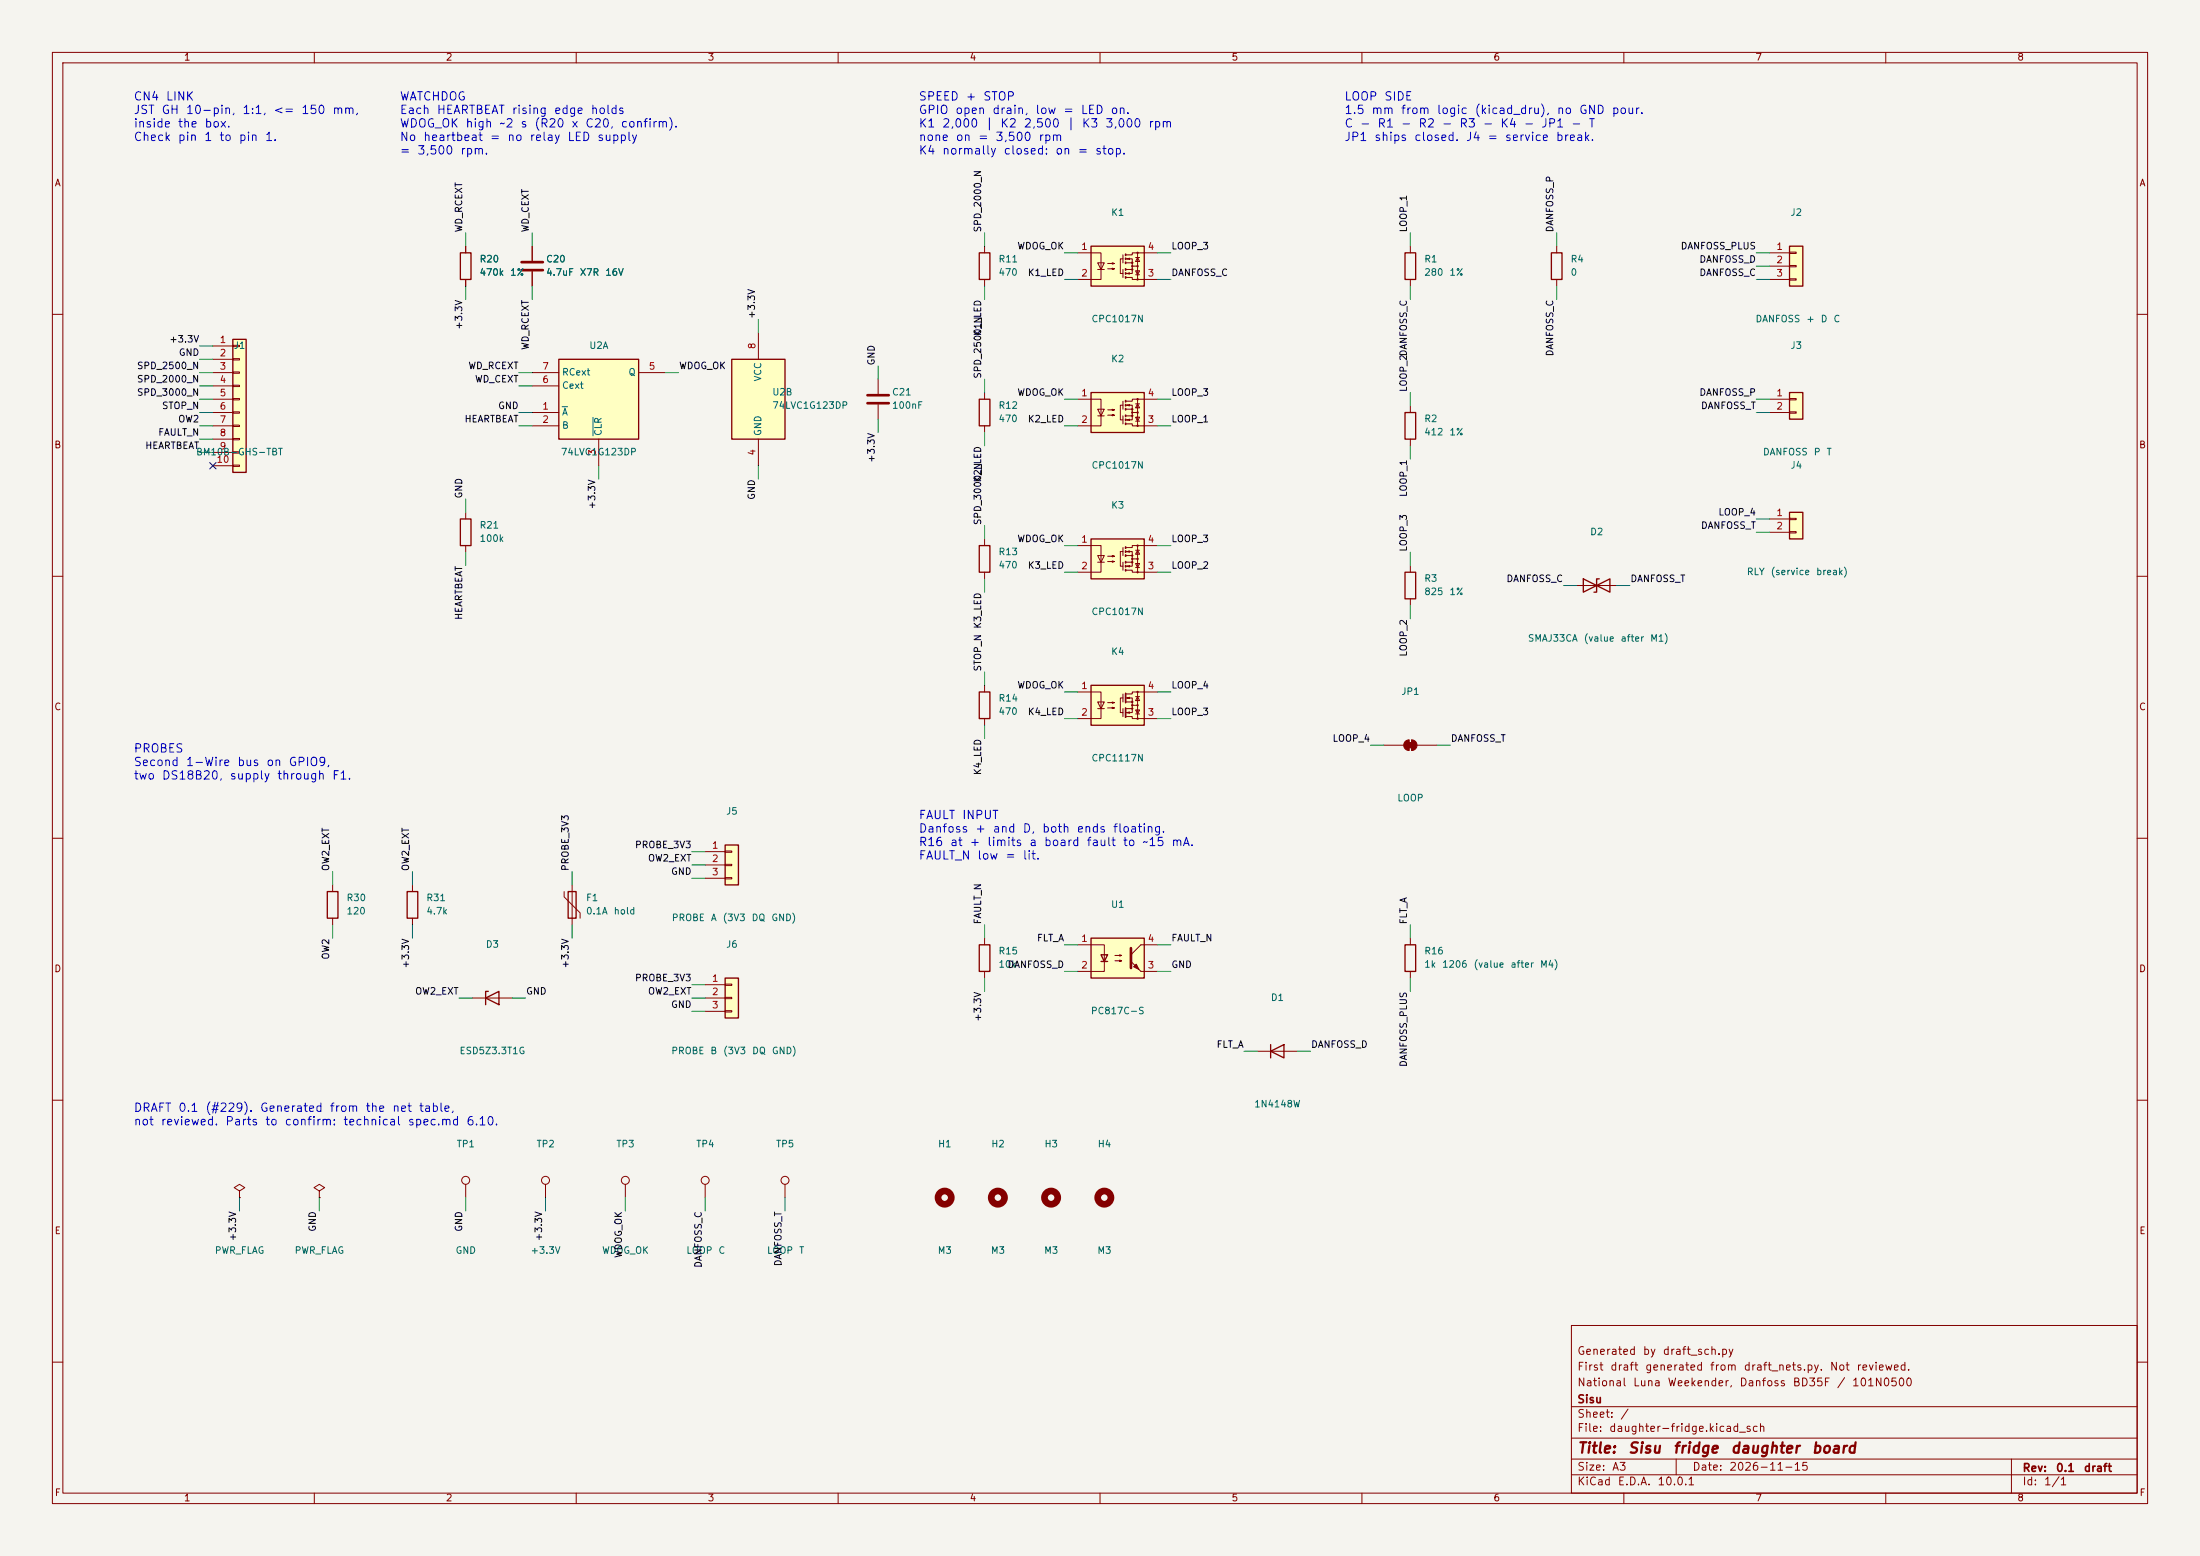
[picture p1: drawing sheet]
<svg xmlns="http://www.w3.org/2000/svg" width="420mm" height="297mm" viewBox="0 0 420 297" stroke-linecap="round" stroke-linejoin="round" font-family="sans-serif">
<path d="M0 0h420v297h-420z" fill="#f5f4ef" stroke="#f5f4ef" stroke-width=".19"/>
<g fill="none" stroke="#840000" stroke-width=".19">
<path d="M10 10h400v277h-400zM12 12h396v273h-396zM60 10v2M110 10v2M160 10v2M210 10v2M260 10v2M310 10v2M360 10v2M10 60h2M408 60h2M10 110h2"/>
<path d="M408 110h2M188 130.8v1.3M188 137.2v1.2M10 160h2M408 160h2M10 210h2M408 210h2M300 253h108v32h-108zM10 260h2M300 278.5h108M300 274.5h108M300 268.5h108"/>
<path d="M320 278.5v3M384 278.5v6.5M408 260h2M60 285v2M110 285v2M160 285v2M210 285v2M260 285v2M300 281.5h108M310 285v2M360 285v2"/>
</g>
<path d="M186.9 132.1h2.1v5.1h-2.1z" fill="none" stroke="#840000" stroke-width=".25"/>
<path d="M341.6 97.8h2.6v5.1h-2.6z" fill="#ffffc2"/>
<path d="M341.6 97.8h2.6v5.1h-2.6z" fill="none" stroke="#840000" stroke-width=".25"/>
<g fill="none" stroke="#840000" stroke-width=".19">
<path d="M337.8 99.1h3.8M341.6 98.9h1.3v.3h-1.3zM337.8 101.6h3.8M341.6 101.5h1.3v.2h-1.3zM149.9 226.1v2.5"/>
<circle cx="149.9" cy="225.3" r=".76"/>
</g>
<path d="M138.4 161.3h2.6v7.6h-2.6z" fill="#ffffc2"/>
<path d="M186.9 48.3h2.1v5h-2.1zM138.4 161.3h2.6v7.6h-2.6z" fill="none" stroke="#840000" stroke-width=".25"/>
<g fill="none" stroke="#840000" stroke-width=".19">
<path d="M188 47v1.3M188 53.3v1.3M134.6 162.6h3.8M134.6 165.1h3.8M134.6 167.6h3.8M138.4 162.4h1.3v.3h-1.3zM138.4 165h1.3v.2h-1.3zM138.4 167.5h1.3v.3h-1.3zM134.6 226.1v2.5"/>
<circle cx="134.6" cy="225.3" r=".76"/>
</g>
<path d="M138.4 186.7h2.6v7.6h-2.6z" fill="#ffffc2"/>
<path d="M186.9 76.2h2.1v5.1h-2.1zM62.5 170.2h2v5.1h-2zM77.7 170.2h2.1v5.1h-2.1zM108.5 170.2h1.5v5.1h-1.5zM92.7 190.5l2.5-1.3v2.6zM93.2 189.2h-.5v2.6M138.4 186.7h2.6v7.6h-2.6z" fill="none" stroke="#840000" stroke-width=".25"/>
<g fill="none" stroke="#840000" stroke-width=".19">
<path d="M167.6 72.4v2.8M167.6 77.2v2.8M188 74.9v1.3M188 81.3v1.3M63.5 168.9v1.3M63.5 175.3v1.2M78.7 168.9v1.3M78.7 175.3v1.2M107.7 170.2v1l3 3v1.1M109.2 168.9v7.6M90.2 190.5h7.6M134.6 188h3.8"/>
<path d="M134.6 190.5h3.8M134.6 193h3.8M138.4 187.8h1.3v.3h-1.3zM138.4 190.4h1.3v.2h-1.3zM138.4 192.9h1.3v.3h-1.3zM45.7 227.3l1-.6-1-.6-1 .6 1 .6v1.3M45.7 228.6h.1M61 227.3l1-.6-1-.6-1.1 .6 1.1 .6v1.3M61 228.6h.1M88.9 226.1v2.5M104.1 226.1v2.5M119.4 226.1v2.5"/>
<circle cx="88.9" cy="225.3" r=".76"/>
<circle cx="104.1" cy="225.3" r=".76"/>
<circle cx="119.4" cy="225.3" r=".76"/>
</g>
<g fill="none" stroke="#840000" stroke-width="1.3">
<circle cx="180.3" cy="228.6" r="1.27"/>
<circle cx="190.5" cy="228.6" r="1.27"/>
<circle cx="200.7" cy="228.6" r="1.27"/>
<circle cx="210.8" cy="228.6" r="1.27"/>
</g>
<path d="M165.6 75.4h4.1M165.6 77h4.1" fill="none" stroke="#840000" stroke-width=".51"/>
<path d="M139.7 68.6h10.2v15.2h-10.2z" fill="#ffffc2"/>
<path d="M87.9 48.3h2v5h-2zM139.7 68.6h10.2v15.2h-10.2z" fill="none" stroke="#840000" stroke-width=".25"/>
<path d="M88.9 47v1.3M88.9 53.3v1.3M101.6 47v2.8M101.6 51.8v2.8M144.8 63.5v5.1M144.8 83.8v5.1" fill="none" stroke="#840000" stroke-width=".19"/>
<path d="M99.6 50h4M99.6 51.6h4" fill="none" stroke="#840000" stroke-width=".51"/>
<path d="M106.7 68.6h15.2v15.2h-15.2z" fill="#ffffc2"/>
<path d="M106.7 68.6h15.2v15.2h-15.2zM87.9 99.1h2v5h-2z" fill="none" stroke="#840000" stroke-width=".25"/>
<path d="M101.6 78.7h5.1M101.6 71.1h5.1M101.6 73.7h5.1M121.9 71.1h5.1M88.9 97.8v1.3M101.6 81.3h5.1M114.3 83.8v5.1M88.9 104.1v1.3" fill="none" stroke="#840000" stroke-width=".19"/>
<path d="M107.3 77.6h1.1M113.2 79.7v3.5" fill="none" stroke="#006464" stroke-width=".19"/>
<path d="M44.4 64.8h2.6v25.4h-2.6z" fill="#ffffc2"/>
<path d="M44.4 64.8h2.6v25.4h-2.6z" fill="none" stroke="#840000" stroke-width=".25"/>
<g fill="none" stroke="#840000" stroke-width=".19">
<path d="M40.6 66h3.8M40.6 68.6h3.8M40.6 71.1h3.8M40.6 73.7h3.8M40.6 76.2h3.8M40.6 78.7h3.8M44.4 65.9h1.3v.3h-1.3zM44.4 68.5h1.3v.2h-1.3zM44.4 71h1.3v.2h-1.3zM44.4 73.5h1.3v.3h-1.3zM44.4 76.1h1.3v.2h-1.3zM44.4 78.6h1.3v.3h-1.3z"/>
<path d="M40.6 81.3h3.8M40.6 83.8h3.8M40.6 86.4h3.8M40.6 88.9h3.8M44.4 81.2h1.3v.2h-1.3zM44.4 83.7h1.3v.2h-1.3zM44.4 86.2h1.3v.3h-1.3zM44.4 88.8h1.3v.2h-1.3z"/>
</g>
<path d="M208.3 47h10.1v7.6h-10.1z" fill="#ffffc2"/>
<path d="M208.3 47h10.1v7.6h-10.1zM268.2 78.7h2.1v5.1h-2.1z" fill="none" stroke="#840000" stroke-width=".25"/>
<g fill="none" stroke="#840000" stroke-width=".19">
<path d="M205.7 48.3h4.5v5h-4.5M209.5 50.2h1.3l-.6 1.2zM209.5 51.4h1.3M211.5 50.3h1.2l-.4 .1v-.2l.4 .1M211.5 51.3h1.2l-.4 .1v-.2l.4 .1M214.4 49.4h-.5v2.8h.5M215 49.4h1.2v.8M215 50.2h1.2v1.2h-1.2M215 53h1.2v.3h4.8M215.1 49.4l.5-.1v.2zM215.1 52.2l.5-.1v.2zM216.2 51.4v.8h-1.2"/>
<path d="M216.2 50.8h1M216.8 51.7h.8l-.4 .8zM216.8 49.1h.8M216.8 52.5h.8M217.2 49.1l.4 .8h-.8zM217.2 48.3v5M221 48.3h-4.8v.3h-1.2M269.2 77.5v1.2M269.2 83.8v1.3"/>
<circle cx="216.2" cy="50.2" r=".13"/>
<circle cx="216.2" cy="50.8" r=".13"/>
<circle cx="216.2" cy="51.4" r=".13"/>
<circle cx="217.2" cy="50.8" r=".13"/>
<circle cx="217.2" cy="48.3" r=".13"/>
<circle cx="217.2" cy="53.3" r=".13"/>
</g>
<path d="M214.4 48.6v1.6M214.4 51.4v1.6" fill="none" stroke="#840000" stroke-width=".2"/>
<path d="M214.9 48.5v.3M214.9 49.3v.2M214.9 50v.3M214.9 51.3v.3M214.9 52.1v.2M214.9 52.8v.3" fill="none" stroke="#840000" stroke-width=".33"/>
<path d="M341.6 74.9h2.6v5.1h-2.6z" fill="#ffffc2"/>
<path d="M341.6 74.9h2.6v5.1h-2.6z" fill="none" stroke="#840000" stroke-width=".25"/>
<path d="M337.8 76.2h3.8M337.8 78.7h3.8M341.6 76.1h1.3v.2h-1.3zM341.6 78.6h1.3v.3h-1.3z" fill="none" stroke="#840000" stroke-width=".19"/>
<path d="M341.6 47h2.6v7.6h-2.6z" fill="#ffffc2"/>
<path d="M341.6 47h2.6v7.6h-2.6zM302.3 110.5v2.5l5-2.5v2.5zM305.3 110.5h-.5v2.5h-.5" fill="none" stroke="#840000" stroke-width=".25"/>
<path d="M337.8 48.3h3.8M337.8 50.8h3.8M337.8 53.3h3.8M341.6 48.1h1.3v.3h-1.3zM341.6 50.7h1.3v.2h-1.3zM341.6 53.2h1.3v.3h-1.3zM301 111.8h7.6" fill="none" stroke="#840000" stroke-width=".19"/>
<path d="M208.3 74.9h10.1v7.7h-10.1z" fill="#ffffc2"/>
<path d="M268.2 48.3h2.1v5h-2.1zM296.2 48.3h2v5h-2zM208.3 74.9h10.1v7.7h-10.1zM268.2 109.2h2.1v5.1h-2.1zM186.9 180.3h2.1v5.1h-2.1z" fill="none" stroke="#840000" stroke-width=".25"/>
<g fill="none" stroke="#840000" stroke-width=".19">
<path d="M269.2 47v1.3M269.2 53.3v1.3M297.2 47v1.3M297.2 53.3v1.3M205.7 76.2h4.5v5.1h-4.5M209.5 78.1h1.3l-.6 1.3zM209.5 79.4h1.3M211.5 78.2h1.2l-.4 .2v-.3l.4 .1M211.5 79.2h1.2l-.4 .2v-.3l.4 .1M214.4 77.3h-.5v2.8h.5M215 77.3h1.2v.8M215 78.1h1.2v1.3h-1.2"/>
<path d="M215.1 77.3l.5-.1v.3zM216.2 79.4v.7h-1.2M216.2 78.7h1M216.8 79.6h.8l-.4 .8zM216.8 77.1h.8M217.2 77.1l.4 .8h-.8zM217.2 76.2v5.1M221 76.2h-4.8v.4h-1.2M215 80.9h1.2v.4h4.8M215.1 80.1l.5-.1v.3zM216.8 80.4h.8M269.2 108v1.2"/>
<path d="M269.2 114.3v1.3M188 179.1v1.2M188 185.4v1.3"/>
<circle cx="216.2" cy="79.4" r=".13"/>
<circle cx="216.2" cy="78.1" r=".13"/>
<circle cx="216.2" cy="78.7" r=".13"/>
<circle cx="217.2" cy="76.2" r=".13"/>
<circle cx="217.2" cy="78.7" r=".13"/>
<circle cx="217.2" cy="81.3" r=".13"/>
</g>
<path d="M214.4 76.6v1.5M214.4 79.4v1.5" fill="none" stroke="#840000" stroke-width=".2"/>
<path d="M214.9 76.5v.2M214.9 77.2v.3M214.9 78v.2M214.9 79.2v.3M214.9 80v.3M214.9 80.8v.2" fill="none" stroke="#840000" stroke-width=".33"/>
<path d="M208.3 179.1h10.1v7.6h-10.1z" fill="#ffffc2"/>
<path d="M208.3 179.1h10.1v7.6h-10.1zM210.2 182.2h1.3l-.7 1.3zM210.2 183.5h1.3M242.6 199.4v2.5M268.2 180.3h2.1v5.1h-2.1zM242.6 200.7l2.5-1.3v2.5z" fill="none" stroke="#840000" stroke-width=".25"/>
<path d="M264.2 142.2h3.8M269 141.2v2.1M269.5 141.2v2.1M270.5 142.2h3.8M269.2 179.1v1.2M205.7 180.3h5.1v5.1h-5.1M212.9 182.4h1.2l-.4 .1v-.3l.4 .2M212.9 183.4h1.2l-.4 .1v-.2l.4 .1M217.8 185.4h3.2M221 180.3h-3.2l-1.9 1.9M269.2 185.4v1.3M240 200.7h7.6" fill="none" stroke="#840000" stroke-width=".19"/>
<path d="M215.9 181v3.8" fill="none" stroke="#840000" stroke-width=".51"/>
<g fill="#840000" stroke="#840000" stroke-width=".19">
<path d="M216.4 184.5l.5-.5 .5 1z"/>
<path d="M215.9 183.5l1.9 1.9z"/>
<path d="M268.7 141.7h1v1h-1z"/>
<path d="M268.3 141.5l.7-.3v2.1a1.02 1.02 0 0 1-.9-.7 1.02 1.02 0 0 1 .2-1.1z"/>
<path d="M269.5 141.2a1.02 1.02 0 0 1 1 1 1.02 1.02 0 0 1-1 1.1z"/>
</g>
<path d="M208.3 102.9h10.1v7.6h-10.1z" fill="#ffffc2"/>
<path d="M186.9 104.1h2.1v5.1h-2.1zM208.3 102.9h10.1v7.6h-10.1z" fill="none" stroke="#840000" stroke-width=".25"/>
<g fill="none" stroke="#840000" stroke-width=".19">
<path d="M188 102.9v1.2M188 109.2v1.3M205.7 104.1h4.5v5.1h-4.5M209.5 106h1.3l-.6 1.3zM209.5 107.3h1.3M211.5 106.2h1.2l-.4 .1v-.3l.4 .2M211.5 107.2h1.2l-.4 .1v-.2l.4 .1M214.4 105.3h-.5v2.8h.5M215 105.3h1.2v.7M215 106h1.2v1.3h-1.2M215 108.8h1.2v.4h4.8M215.1 105.3l.5-.1v.2z"/>
<path d="M215.1 108.1l.5-.1v.2zM216.2 107.3v.8h-1.2M216.2 106.7h1M216.8 107.6h.8l-.4 .7zM216.8 105h.8M216.8 108.3h.8M217.2 105l.4 .8h-.8zM217.2 104.1v5.1M221 104.1h-4.8v.4h-1.2"/>
<circle cx="216.2" cy="106" r=".13"/>
<circle cx="216.2" cy="107.3" r=".13"/>
<circle cx="216.2" cy="106.7" r=".13"/>
<circle cx="217.2" cy="106.7" r=".13"/>
<circle cx="217.2" cy="104.1" r=".13"/>
<circle cx="217.2" cy="109.2" r=".13"/>
</g>
<path d="M214.4 104.5v1.5M214.4 107.3v1.5" fill="none" stroke="#840000" stroke-width=".2"/>
<path d="M214.9 104.4v.2M214.9 105.2v.2M214.9 105.9v.3M214.9 107.2v.2M214.9 108v.2M214.9 108.7v.3" fill="none" stroke="#840000" stroke-width=".33"/>
<path d="M208.3 130.8h10.1v7.6h-10.1z" fill="#ffffc2"/>
<path d="M208.3 130.8h10.1v7.6h-10.1z" fill="none" stroke="#840000" stroke-width=".25"/>
<g fill="none" stroke="#840000" stroke-width=".19">
<path d="M88.9 47v1.3M88.9 53.3v1.3M101.6 47v2.8M101.6 51.8v2.8M205.7 132.1h4.5v5.1h-4.5M209.5 134h1.3l-.6 1.3zM209.5 135.3h1.3M211.5 134.1h1.2l-.4 .1v-.2l.4 .1M211.5 135.1h1.2l-.4 .2v-.3l.4 .1M214.4 133.2h-.5v2.8h.5M215 133.2h1.2v.8M215 134h1.2v1.3h-1.2"/>
<path d="M215 136.8h1.2v.4h4.8M215.1 133.2l.5-.1v.3zM215.1 136l.5-.1v.2zM216.2 135.3v.7h-1.2M216.2 134.6h1M216.8 135.5h.8l-.4 .8zM216.8 133h.8M216.8 136.3h.8M217.2 133l.4 .7h-.8zM217.2 132.1v5.1M221 132.1h-4.8v.4h-1.2"/>
<circle cx="216.2" cy="135.3" r=".13"/>
<circle cx="216.2" cy="134.6" r=".13"/>
<circle cx="216.2" cy="134" r=".13"/>
<circle cx="217.2" cy="137.2" r=".13"/>
<circle cx="217.2" cy="134.6" r=".13"/>
<circle cx="217.2" cy="132.1" r=".13"/>
</g>
<path d="M214.4 132.5v1.5M214.4 135.3v1.5" fill="none" stroke="#840000" stroke-width=".2"/>
<path d="M214.9 132.3v1.8M214.9 135.1v1.8" fill="none" stroke="#840000" stroke-width=".33"/>
<g fill="none" stroke="#009600" stroke-width=".19">
<path d="M88.9 44.5v2.5M88.9 54.6v2.6M101.6 44.5v2.5M101.6 54.6v2.6M188 44.5v2.5M188 54.6v2.6M203.2 53.3h2.5M203.2 48.3h2.5M221 53.3h2.5M221 48.3h2.5M269.2 44.5v2.5M269.2 54.6v2.6"/>
<path d="M297.2 44.5v2.5M297.2 54.6v2.6M335.3 53.3h2.5M335.3 50.8h2.5M335.3 48.3h2.5M38.1 76.2h2.5M38.1 73.7h2.5M38.1 78.7h2.5M38.1 71.1h2.5M38.1 68.6h2.5M38.1 66h2.5M99.1 73.7h2.5"/>
<path d="M99.1 78.7h2.5M99.1 71.1h2.5M127 71.1h2.5M144.8 61v2.5M167.6 69.9v2.5M188 72.4v2.5M203.2 76.2h2.5M221 76.2h2.5M269.2 74.9v2.6M335.3 76.2h2.5M335.3 78.7h2.5M38.1 86.4h2.5"/>
<path d="M38.1 81.3h2.5M38.1 83.8h2.5M88.9 95.3v2.5M99.1 81.3h2.5M114.3 88.9v2.5M144.8 88.9v2.5M167.6 80v2.6M188 82.6v2.5M203.2 81.3h2.5M221 81.3h2.5M269.2 85.1v2.5M335.3 99.1h2.5"/>
<path d="M88.9 105.4v2.6M188 100.3v2.6M188 110.5v2.5M203.2 109.2h2.5M203.2 104.1h2.5M221 109.2h2.5M221 104.1h2.5M269.2 105.4v2.6M269.2 115.6v2.5M298.4 111.8h2.6M308.6 111.8h2.5M335.3 101.6h2.5"/>
<path d="M188 128.3v2.5M188 138.4v2.6M203.2 137.2h2.5M203.2 132.1h2.5M221 137.2h2.5M221 132.1h2.5M261.6 142.2h2.6M274.3 142.2h2.6M63.5 166.4v2.5M63.5 176.5v2.6M78.7 166.4v2.5M78.7 176.5v2.6"/>
<path d="M109.2 166.4v2.5M109.2 176.5v2.6M132.1 167.6h2.5M132.1 162.6h2.5M132.1 165.1h2.5M188 176.5v2.6M269.2 176.5v2.6M87.6 190.5h2.6M97.8 190.5h2.5M132.1 190.5h2.5M132.1 188h2.5M132.1 193h2.5"/>
<path d="M188 186.7v2.5M203.2 180.3h2.5M203.2 185.4h2.5M221 180.3h2.5M221 185.4h2.5M269.2 186.7v2.5M237.5 200.7h2.5M247.6 200.7h2.6M45.7 228.6v2.5M61 228.6v2.5M88.9 228.6v2.5M104.1 228.6v2.5"/>
<path d="M119.4 228.6v2.5M134.6 228.6v2.5M149.9 228.6v2.5"/>
</g>
<path d="M40 88.3l1.2 1.2M41.2 88.3l-1.2 1.2" fill="none" stroke="#000084" stroke-width=".19"/>
<g font-size="2" fill="#840000">
<text x="301" y="277.9">Title:</text>
<text x="310.6" y="277.9">Sisu</text>
<text x="319.3" y="277.9">fridge</text>
<text x="330.2" y="277.9">daughter</text>
<text x="345.7" y="277.9">board</text>
</g>
<g font-size="1.6" fill="#0000c2">
<text x="25.4" y="19.6">CN4 LINK</text>
<text x="25.4" y="22.2">JST GH 10-pin, 1:1, &lt;= 150 mm,</text>
<text x="76.2" y="19.6">WATCHDOG</text>
<text x="76.2" y="22.2">Each HEARTBEAT rising edge holds</text>
<text x="175.3" y="19.6">SPEED + STOP</text>
<text x="175.3" y="22.2">GPIO open drain, low = LED on.</text>
<text x="256.5" y="19.6">LOOP SIDE</text>
<text x="256.5" y="22.2">1.5 mm from logic (kicad_dru), no GND pour.</text>
<text x="25.4" y="24.7">inside the box.</text>
<text x="25.4" y="27.3">Check pin 1 to pin 1.</text>
<text x="76.2" y="24.7">WDOG_OK high ~2 s (R20 x C20, confirm).</text>
<text x="76.2" y="27.3">No heartbeat = no relay LED supply</text>
<text x="76.2" y="29.9">= 3,500 rpm.</text>
<text x="175.3" y="24.7">K1 2,000 | K2 2,500 | K3 3,000 rpm</text>
<text x="175.3" y="27.3">none on = 3,500 rpm</text>
<text x="175.3" y="29.9">K4 normally closed: on = stop.</text>
<text x="256.5" y="24.7">C - R1 - R2 - R3 - K4 - JP1 - T</text>
<text x="256.5" y="27.3">JP1 ships closed. J4 = service break.</text>
<text x="25.4" y="144">PROBES</text>
<text x="25.4" y="146.6">Second 1-Wire bus on GPIO9,</text>
<text x="25.4" y="149.2">two DS18B20, supply through F1.</text>
<text x="175.3" y="156.7">FAULT INPUT</text>
<text x="175.3" y="159.3">Danfoss + and D, both ends floating.</text>
<text x="175.3" y="161.9">R16 at + limits a board fault to ~15 mA.</text>
<text x="175.3" y="164.5">FAULT_N low = lit.</text>
<text x="25.4" y="212.6">DRAFT 0.1 (#229). Generated from the net table,</text>
<text x="25.4" y="215.2">not reviewed. Parts to confirm: technical spec.md 6.10.</text>
</g>
<g font-size="1.5" fill="#840000">
<text x="301" y="262">First</text>
<text x="301" y="259">Generated</text>
<text x="307.3" y="262">draft</text>
<text x="313.5" y="259">by</text>
<text x="313.9" y="262">generated</text>
<text x="317.3" y="259">draft_sch.py</text>
<text x="326.3" y="262">from</text>
<text x="332.8" y="262">draft_nets.py.</text>
<text x="349.2" y="262">Not</text>
<text x="354.3" y="262">reviewed.</text>
<text x="301" y="268.2">Sisu</text>
<text x="301" y="265">National</text>
<text x="311.6" y="265">Luna</text>
<text x="318.2" y="265">Weekender,</text>
<text x="332" y="265">Danfoss</text>
<text x="342.1" y="265">BD35F</text>
<text x="350.6" y="265">/</text>
<text x="353.4" y="265">101N0500</text>
<text x="301" y="273.7">File:</text>
<text x="301" y="271">Sheet:</text>
<text x="307.1" y="273.7">daughter-fridge.kicad_sch</text>
<text x="309.2" y="271">/</text>
<text x="301" y="281.1">Size:</text>
<text x="307.6" y="281.1">A3</text>
<text x="323" y="281.1">Date:</text>
<text x="330" y="281.1">2026-11-15</text>
<text x="386" y="281.3">Rev:</text>
<text x="392.4" y="281.3">0.1</text>
<text x="397.7" y="281.3">draft</text>
<text x="301" y="283.9">KiCad</text>
<text x="308.7" y="283.9">E.D.A.</text>
<text x="316.3" y="283.9">10.0.1</text>
<text x="386" y="283.9">Id:</text>
<text x="390.1" y="283.9">1/1</text>
</g>
<g font-size="1.3" fill="#840000">
<text x="35" y="11.9">1</text>
<text x="85" y="11.9">2</text>
<text x="135" y="11.9">3</text>
<text x="185" y="11.9">4</text>
<text x="235" y="11.9">5</text>
<text x="285" y="11.9">6</text>
<text x="335" y="11.9">7</text>
<text x="385" y="11.9">8</text>
<text x="10.3" y="35.9">A</text>
<text x="408.3" y="35.9">A</text>
<text x="10.3" y="85.9">B</text>
<text x="408.2" y="85.9">B</text>
<text x="10.3" y="135.9">C</text>
<text x="408.2" y="135.9">C</text>
<text x="10.3" y="185.9">D</text>
<text x="408.2" y="185.9">D</text>
<text x="10.3" y="235.9">E</text>
<text x="408.3" y="235.9">E</text>
<text x="10.3" y="285.9">F</text>
<text x="35" y="286.9">1</text>
<text x="85" y="286.9">2</text>
<text x="135" y="286.9">3</text>
<text x="185" y="286.9">4</text>
<text x="235" y="286.9">5</text>
<text x="285" y="286.9">6</text>
<text x="335" y="286.9">7</text>
<text x="385" y="286.9">8</text>
<text x="408.3" y="285.9">F</text>
</g>
<g font-size="1.3" fill="#006464">
<text x="212" y="41.5">K1</text>
<text x="341.7" y="41.5">J2</text>
<text x="91.4" y="52.9">470k</text>
<text x="91.4" y="50.4">R20</text>
<text x="97.3" y="52.9">1%</text>
<text x="104.1" y="50.4">C20</text>
<text x="104.1" y="52.9">4.7uF</text>
<text x="110.6" y="52.9">X7R</text>
<text x="115.4" y="52.9">16V</text>
<text x="190.5" y="52.9">470</text>
<text x="190.5" y="50.4">R11</text>
<text x="271.8" y="50.4">R1</text>
<text x="271.8" y="52.9">280</text>
<text x="276.6" y="52.9">1%</text>
<text x="299.7" y="50.4">R4</text>
<text x="299.7" y="52.9">0</text>
<text x="208.3" y="61.8">CPC1017N</text>
<text x="335" y="61.8">DANFOSS</text>
<text x="344.7" y="61.8">+</text>
<text x="347.5" y="61.8">D</text>
<text x="349.9" y="61.8">C</text>
<text x="44.5" y="66.9">J1</text>
<text x="107.2" y="72">RCext</text>
<text x="112.4" y="66.9">U2A</text>
<text x="119.9" y="72">Q</text>
<text x="212" y="69.4">K2</text>
<text x="341.7" y="66.9">J3</text>
<text x="107.2" y="74.5">Cext</text>
<text x="145.6" y="72.9" transform="rotate(-90 145.6 72.9)">VCC</text>
<text x="147.3" y="75.8">U2B</text>
<text x="170.2" y="75.8">C21</text>
<text x="107.2" y="79.6">A</text>
<text x="107.2" y="82.1">B</text>
<text x="115.2" y="83.3" transform="rotate(-90 115.2 83.3)">CLR</text>
<text x="145.6" y="83.3" transform="rotate(-90 145.6 83.3)">GND</text>
<text x="147.3" y="78.3">74LVC1G123DP</text>
<text x="170.2" y="78.3">100nF</text>
<text x="190.5" y="80.9">470</text>
<text x="190.5" y="78.3">R12</text>
<text x="271.8" y="80.9">R2</text>
<text x="271.8" y="83.4">412</text>
<text x="276.6" y="83.4">1%</text>
<text x="37.3" y="87.2">BM10B-GHS-TBT</text>
<text x="107" y="87.2">74LVC1G123DP</text>
<text x="208.3" y="89.8">CPC1017N</text>
<text x="336.4" y="87.2">DANFOSS</text>
<text x="341.7" y="89.8">J4</text>
<text x="346.1" y="87.2">P</text>
<text x="348.6" y="87.2">T</text>
<text x="91.4" y="101.2">R21</text>
<text x="212" y="97.4">K3</text>
<text x="91.4" y="103.7">100k</text>
<text x="190.5" y="106.3">R13</text>
<text x="303.5" y="102.5">D2</text>
<text x="190.5" y="108.8">470</text>
<text x="271.8" y="111.4">R3</text>
<text x="271.8" y="113.9">825</text>
<text x="276.6" y="113.9">1%</text>
<text x="333.4" y="110.1">RLY</text>
<text x="337.9" y="110.1">(service</text>
<text x="346.6" y="110.1">break)</text>
<text x="208.3" y="117.7">CPC1017N</text>
<text x="212" y="125.3">K4</text>
<text x="291.6" y="122.8">SMAJ33CA</text>
<text x="302.2" y="122.8">(value</text>
<text x="309.3" y="122.8">after</text>
<text x="314.9" y="122.8">M1)</text>
<text x="190.5" y="136.8">470</text>
<text x="190.5" y="134.2">R14</text>
<text x="267.4" y="132.9">JP1</text>
<text x="208.3" y="145.6">CPC1117N</text>
<text x="138.5" y="155.8">J5</text>
<text x="266.7" y="153.3">LOOP</text>
<text x="66" y="172.3">R30</text>
<text x="81.3" y="172.3">R31</text>
<text x="111.8" y="172.3">F1</text>
<text x="212" y="173.6">U1</text>
<text x="66" y="174.9">120</text>
<text x="81.3" y="174.9">4.7k</text>
<text x="111.8" y="174.9">0.1A</text>
<text x="117.1" y="174.9">hold</text>
<text x="128.1" y="176.1">PROBE</text>
<text x="135.6" y="176.1">A</text>
<text x="137.9" y="176.1">(3V3</text>
<text x="143.4" y="176.1">DQ</text>
<text x="147.2" y="176.1">GND)</text>
<text x="92.6" y="181.2">D3</text>
<text x="138.5" y="181.2">J6</text>
<text x="190.5" y="185">10k</text>
<text x="190.5" y="182.5">R15</text>
<text x="271.8" y="185">1k</text>
<text x="271.8" y="182.5">R16</text>
<text x="275.2" y="185">1206</text>
<text x="281.2" y="185">(value</text>
<text x="288.2" y="185">after</text>
<text x="293.9" y="185">M4)</text>
<text x="242.5" y="191.4">D1</text>
<text x="208.1" y="193.9">PC817C-S</text>
<text x="87.6" y="201.5">ESD5Z3.3T1G</text>
<text x="128" y="201.5">PROBE</text>
<text x="135.5" y="201.5">B</text>
<text x="137.9" y="201.5">(3V3</text>
<text x="143.5" y="201.5">DQ</text>
<text x="147.2" y="201.5">GND)</text>
<text x="239.3" y="211.7">1N4148W</text>
<text x="87.1" y="219.3">TP1</text>
<text x="102.3" y="219.3">TP2</text>
<text x="117.6" y="219.3">TP3</text>
<text x="132.8" y="219.3">TP4</text>
<text x="148" y="219.3">TP5</text>
<text x="179" y="219.3">H1</text>
<text x="189.1" y="219.3">H2</text>
<text x="199.3" y="219.3">H3</text>
<text x="209.4" y="219.3">H4</text>
<text x="40.9" y="239.6">PWR_FLAG</text>
<text x="56.1" y="239.6">PWR_FLAG</text>
<text x="86.9" y="239.6">GND</text>
<text x="101.2" y="239.6">+3.3V</text>
<text x="114.8" y="239.6">WDOG_OK</text>
<text x="130.9" y="239.6">LOOP</text>
<text x="137" y="239.6">C</text>
<text x="146.3" y="239.6">LOOP</text>
<text x="152.4" y="239.6">T</text>
<text x="178.9" y="239.6">M3</text>
<text x="189.1" y="239.6">M3</text>
<text x="199.2" y="239.6">M3</text>
<text x="209.4" y="239.6">M3</text>
</g>
<g font-size="1.3" fill="#0f0f0f">
<text x="88.6" y="44.4" transform="rotate(-90 88.6 44.4)">WD_RCEXT</text>
<text x="101.3" y="44.4" transform="rotate(-90 101.3 44.4)">WD_CEXT</text>
<text x="187.6" y="44.4" transform="rotate(-90 187.6 44.4)">SPD_2000_N</text>
<text x="194.1" y="47.9">WDOG_OK</text>
<text x="223.5" y="47.9">LOOP_3</text>
<text x="268.9" y="44.4" transform="rotate(-90 268.9 44.4)">LOOP_1</text>
<text x="296.8" y="44.4" transform="rotate(-90 296.8 44.4)">DANFOSS_P</text>
<text x="320.7" y="47.9">DANFOSS_PLUS</text>
<text x="196.1" y="53">K1_LED</text>
<text x="223.5" y="53">DANFOSS_C</text>
<text x="324.3" y="53">DANFOSS_C</text>
<text x="324.3" y="50.5">DANFOSS_D</text>
<text x="32.2" y="65.7">+3.3V</text>
<text x="88.6" y="63" transform="rotate(-90 88.6 63)">+3.3V</text>
<text x="144.4" y="61" transform="rotate(-90 144.4 61)">+3.3V</text>
<text x="187.6" y="64.2" transform="rotate(-90 187.6 64.2)">K1_LED</text>
<text x="26" y="70.8">SPD_2500_N</text>
<text x="34" y="68.2">GND</text>
<text x="89.3" y="70.8">WD_RCEXT</text>
<text x="101.3" y="66.9" transform="rotate(-90 101.3 66.9)">WD_RCEXT</text>
<text x="129.5" y="70.8">WDOG_OK</text>
<text x="167.3" y="69.8" transform="rotate(-90 167.3 69.8)">GND</text>
<text x="296.8" y="68.1" transform="rotate(-90 296.8 68.1)">DANFOSS_C</text>
<text x="26" y="73.3">SPD_2000_N</text>
<text x="26" y="75.9">SPD_3000_N</text>
<text x="90.6" y="73.3">WD_CEXT</text>
<text x="187.6" y="72.4" transform="rotate(-90 187.6 72.4)">SPD_2500_N</text>
<text x="194.1" y="75.9">WDOG_OK</text>
<text x="223.5" y="75.9">LOOP_3</text>
<text x="268.9" y="74.9" transform="rotate(-90 268.9 74.9)">LOOP_2DANFOSS_C</text>
<text x="324.3" y="75.9">DANFOSS_P</text>
<text x="30.1" y="83.5">FAULT_N</text>
<text x="30.8" y="78.4">STOP_N</text>
<text x="33.9" y="80.9">OW2</text>
<text x="88.6" y="80.9">HEARTBEAT</text>
<text x="95" y="78.4">GND</text>
<text x="196.1" y="80.9">K2_LED</text>
<text x="223.5" y="80.9">LOOP_1</text>
<text x="324.6" y="78.4">DANFOSS_T</text>
<text x="27.6" y="86">HEARTBEAT</text>
<text x="167.3" y="88.4" transform="rotate(-90 167.3 88.4)">+3.3V</text>
<text x="88.6" y="95.2" transform="rotate(-90 88.6 95.2)">GND</text>
<text x="144.4" y="95.5" transform="rotate(-90 144.4 95.5)">GND</text>
<text x="187.6" y="92.2" transform="rotate(-90 187.6 92.2)">K2_LED</text>
<text x="268.9" y="95" transform="rotate(-90 268.9 95)">LOOP_1</text>
<text x="114" y="97.3" transform="rotate(-90 114 97.3)">+3.3V</text>
<text x="187.6" y="100.3" transform="rotate(-90 187.6 100.3)">SPD_3000_N</text>
<text x="324.6" y="101.3">DANFOSS_T</text>
<text x="327.9" y="98.7">LOOP_4</text>
<text x="194.1" y="103.8">WDOG_OK</text>
<text x="223.5" y="103.8">LOOP_3</text>
<text x="268.9" y="105.4" transform="rotate(-90 268.9 105.4)">LOOP_3</text>
<text x="196.1" y="108.9">K3_LED</text>
<text x="223.5" y="108.9">LOOP_2</text>
<text x="287.5" y="111.4">DANFOSS_C</text>
<text x="311.1" y="111.4">DANFOSS_T</text>
<text x="88.6" y="118.4" transform="rotate(-90 88.6 118.4)">HEARTBEAT</text>
<text x="268.9" y="125.4" transform="rotate(-90 268.9 125.4)">LOOP_2</text>
<text x="187.6" y="128.3" transform="rotate(-90 187.6 128.3)">STOP_N K3_LED</text>
<text x="194.1" y="131.7">WDOG_OK</text>
<text x="223.5" y="131.7">LOOP_4</text>
<text x="196.1" y="136.8">K4_LED</text>
<text x="223.5" y="136.8">LOOP_3</text>
<text x="254.3" y="141.9">LOOP_4</text>
<text x="276.9" y="141.9">DANFOSS_T</text>
<text x="187.6" y="148.1" transform="rotate(-90 187.6 148.1)">K4_LED</text>
<text x="63.2" y="166.4" transform="rotate(-90 63.2 166.4)">OW2_EXT</text>
<text x="78.4" y="166.4" transform="rotate(-90 78.4 166.4)">OW2_EXT</text>
<text x="108.9" y="166.4" transform="rotate(-90 108.9 166.4)">PROBE_3V3</text>
<text x="121.1" y="162.2">PROBE_3V3</text>
<text x="123.6" y="164.8">OW2_EXT</text>
<text x="128" y="167.3">GND</text>
<text x="187.6" y="176.5" transform="rotate(-90 187.6 176.5)">FAULT_N</text>
<text x="197.9" y="180">FLT_A</text>
<text x="223.5" y="180">FAULT_N</text>
<text x="268.9" y="176.5" transform="rotate(-90 268.9 176.5)">FLT_A</text>
<text x="63.2" y="183.3" transform="rotate(-90 63.2 183.3)">OW2</text>
<text x="78.4" y="185" transform="rotate(-90 78.4 185)">+3.3V</text>
<text x="108.9" y="185" transform="rotate(-90 108.9 185)">+3.3V</text>
<text x="192.2" y="185.1">DANFOSS_D</text>
<text x="223.5" y="185.1">GND</text>
<text x="79.1" y="190.2">OW2_EXT</text>
<text x="100.3" y="190.2">GND</text>
<text x="121.1" y="187.6">PROBE_3V3</text>
<text x="123.6" y="190.2">OW2_EXT</text>
<text x="128" y="192.7">GND</text>
<text x="187.6" y="195.1" transform="rotate(-90 187.6 195.1)">+3.3V</text>
<text x="232.1" y="200.3">FLT_A</text>
<text x="250.2" y="200.3">DANFOSS_D</text>
<text x="268.9" y="203.8" transform="rotate(-90 268.9 203.8)">DANFOSS_PLUS</text>
<text x="45.4" y="237" transform="rotate(-90 45.4 237)">+3.3V</text>
<text x="60.6" y="235.2" transform="rotate(-90 60.6 235.2)">GND</text>
<text x="88.6" y="235.2" transform="rotate(-90 88.6 235.2)">GND</text>
<text x="103.8" y="237" transform="rotate(-90 103.8 237)">+3.3V</text>
<text x="119" y="240.2" transform="rotate(-90 119 240.2)">WDOG_OK</text>
<text x="134.3" y="242.1" transform="rotate(-90 134.3 242.1)">DANFOSS_C</text>
<text x="149.5" y="241.8" transform="rotate(-90 149.5 241.8)">DANFOSS_T</text>
</g>
<g font-size="1.3" fill="#a90000">
<text x="206.3" y="48">1</text>
<text x="206.3" y="53.1">2</text>
<text x="219" y="53.1">3</text>
<text x="219" y="48">4</text>
<text x="339" y="48">1</text>
<text x="339" y="50.5">2</text>
<text x="339" y="53.1">3</text>
<text x="41.8" y="65.8">1</text>
<text x="41.8" y="68.3">2</text>
<text x="41.8" y="70.9">3</text>
<text x="103.4" y="70.9">7</text>
<text x="123.8" y="70.9">5</text>
<text x="144.5" y="66.7" transform="rotate(-90 144.5 66.7)">8</text>
<text x="41.8" y="73.4">4</text>
<text x="41.8" y="75.9">5</text>
<text x="103.4" y="73.4">6</text>
<text x="206.3" y="75.9">1</text>
<text x="219" y="75.9">4</text>
<text x="339" y="75.9">1</text>
<text x="41.8" y="78.5">6</text>
<text x="41.8" y="81">7</text>
<text x="41.8" y="83.6">8</text>
<text x="103.4" y="78.5">1</text>
<text x="103.4" y="81">2</text>
<text x="206.3" y="81">2</text>
<text x="219" y="81">3</text>
<text x="339" y="78.5">2</text>
<text x="41.2" y="88.6">10</text>
<text x="41.8" y="86.1">9</text>
<text x="114" y="87.1" transform="rotate(-90 114 87.1)">3</text>
<text x="144.5" y="87.1" transform="rotate(-90 144.5 87.1)">4</text>
<text x="339" y="98.8">1</text>
<text x="339" y="101.3">2</text>
<text x="206.3" y="103.9">1</text>
<text x="219" y="103.9">4</text>
<text x="206.3" y="109">2</text>
<text x="219" y="109">3</text>
<text x="206.3" y="131.8">1</text>
<text x="219" y="131.8">4</text>
<text x="206.3" y="136.9">2</text>
<text x="219" y="136.9">3</text>
<text x="135.8" y="162.3">1</text>
<text x="135.8" y="164.8">2</text>
<text x="135.8" y="167.4">3</text>
<text x="206.3" y="180.1">1</text>
<text x="206.3" y="185.2">2</text>
<text x="219" y="185.2">3</text>
<text x="219" y="180.1">4</text>
<text x="135.8" y="187.7">1</text>
<text x="135.8" y="190.2">2</text>
<text x="135.8" y="192.8">3</text>
</g>
</svg>
